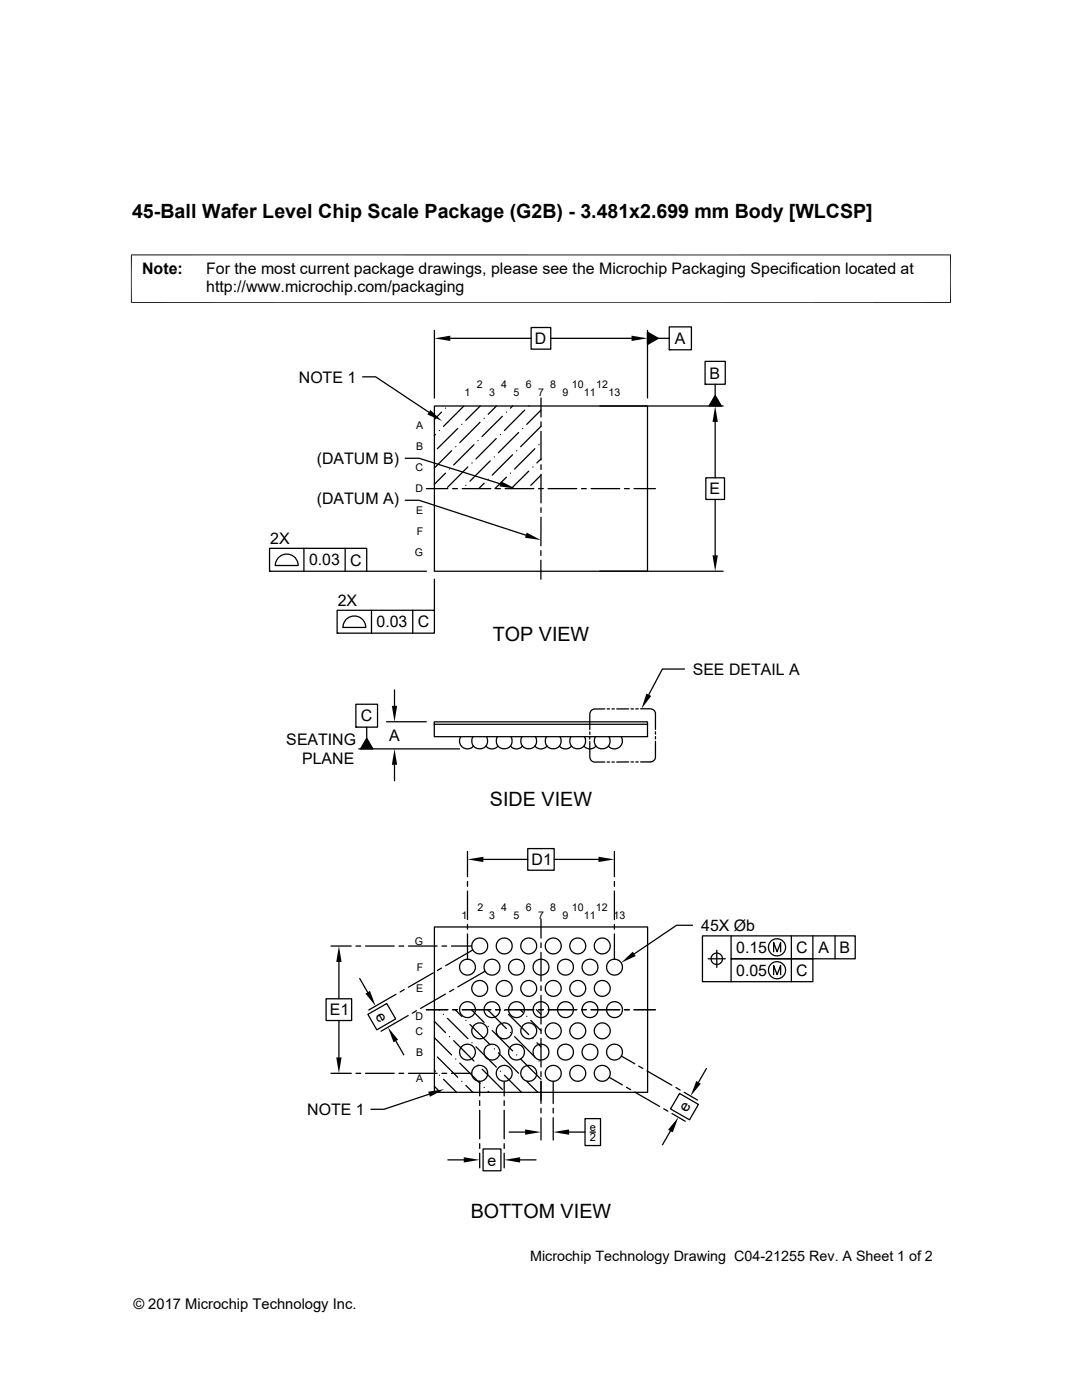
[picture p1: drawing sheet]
<svg xmlns="http://www.w3.org/2000/svg" width="216mm" height="279mm" viewBox="0 0 216 279" stroke-linecap="round" stroke-linejoin="round" font-family="sans-serif">
<g fill="none" stroke="#000" stroke-width=".25">
<path d="M72.3 75.2h2.7l10.6 7.1M86.7 65.9v13.5M89.9 67.5h16.1M106 65.4h3.9v4.3h-3.9zM107.9 79.4v3.8M109.9 67.5h16.1M129.2 65.9v13.5M129.2 66.3l2.1 1.2-2.1 1.2zM131.3 67.5h2.2M133.5 65.2h4.5v4.6h-4.5zM133.5 69.8h.1M140.7 72.1h4v4.6h-4z"/>
<path d="M140.7 76.7h.1M142.7 78.9l1.2 2.1h-2.4zM142.7 76.7v2.2M80.9 91.5h2.7l16.2 5.1M80.9 99.8h2.7l21.3 7M85.1 97.5h4.3M86.7 81h42.5v33h-42.5zM86.9 86.7l-.2 .2M87.7 85.9h.1M88.1 82.3l-1.4 1.4M88.9 94.4l-2.2 2.2M88.9 81.4h.1"/>
<path d="M89.7 93.6h.1M90.1 90l-3.4 3.4M90.3 97.5h1M90.9 89.2h.1M91.3 85.5l-4 4.1M92.1 84.7h.1M92.2 97.5h5.7M92.5 81l-4 4.1M92.9 96.9h.1M93.3 93.2l-4 4.1M94.2 92.4h.1M94.6 88.8l-4.1 4"/>
<path d="M95.4 87.9h.1M95.8 84.3l-4.1 4M95.8 81l-2.9 2.9M96.6 96.4l-1.1 1.1M96.6 83.5h.1M97.4 95.6h.1M97.8 92l-4 4M98.6 91.2h.1M98.9 97.5h.9M99 87.5l-4 4.1M99.1 81l-1.7 1.7M99.8 86.7h.1"/>
<path d="M100.2 83.1l-4 4M100.8 97.5h5.7M101 95.2l-2.2 2.3M101 82.3h.1M101.9 94.4h.1M102.3 90.8l-4.1 4M102.3 81l-.4 .4M103.1 90h.1M103.5 86.3l-4.1 4.1M104.3 85.5h.1M104.7 81.9l-4.1 4M105.5 94l-3.5 3.5"/>
<path d="M105.5 81h.1M106.3 93.2h.1M106.7 89.6l-4 4M107.5 97.5h.9M107.5 88.8h.1M107.9 94.8l-2 2.1M107.9 91.6l-.8 .8M107.9 85.1l-4 4.1M107.9 81.9l-2.8 2.8M107.9 84.2v.9M107.9 86.1v5.7M107.9 92.8v.9"/>
<path d="M107.9 94.7v5.7M109.4 97.5h5.7M116 97.5h1M117.9 97.5h5.8M119.7 81h24.6M124.6 97.5h1M126.5 97.5h4.3M140.8 95.4h3.8v4.3h-3.8zM142.7 84.2v11.2M142.7 99.7v11.1M53.8 109.4h19.4v4.6h-19.4zM53.8 114h.1"/>
<path d="M55.7 111.1a2.28 2.28 0 0 1 2.5-.3 2.28 2.28 0 0 1 1.3 2.1h-4.6l.4-1.2zM60.6 109.4v4.6M68.9 109.4v4.6M73.2 114h11.9M86.7 115.6v6.2M107.9 109.9v.9M107.9 111.8v3.8M107.9 101.3v1M107.9 103.2v5.7M119.7 114h24.6M67.3 121.8h19.4v4.6h-19.4zM67.3 126.4h.1"/>
<path d="M69.2 123.5a2.28 2.28 0 0 1 2.4-.4 2.28 2.28 0 0 1 1.4 2.1h-4.6l.4-1.2zM74.1 121.8v4.6M78.7 137.7v3.2M82.4 121.8v4.6M136.6 133.5h-4.4l-2.7 5.1M71 140.5h4.3v4.6h-4.3zM71 145.1h.1M71.6 149.5h20.1M73.2 145.1v2.2M73.2 147.3l1.2 2.2h-2.5zM77.1 144h8M78.7 152.6v3.2"/>
<path d="M86.7 144.1h42.5v.4h-42.5h42.5v2.5h-42.5zM91.9 147a1.59 1.59 0 0 0 .4 2.2 1.59 1.59 0 0 0 2.2-.3M94.4 147a1.58 1.58 0 0 0 1.3 2.4 1.58 1.58 0 0 0 1.3-2.4M96.9 148.9a1.57 1.57 0 0 0 2.5 0M99.3 147a1.58 1.58 0 0 0 1.3 2.4 1.58 1.58 0 0 0 1.3-2.4M101.8 148.9a1.57 1.57 0 0 0 2.5 0M104.2 147a1.58 1.58 0 0 0 1.3 2.4 1.58 1.58 0 0 0 1.3-2.4M106.7 148.9a1.57 1.57 0 0 0 2.5 0M109.1 147a1.58 1.58 0 0 0 1.3 2.4 1.58 1.58 0 0 0 1.3-2.4M111.6 148.9a1.57 1.57 0 0 0 2.4 0M113.9 147a1.58 1.58 0 0 0 1.4 2.4 1.58 1.58 0 0 0 1.3-2.4M116.5 148.9a1.57 1.57 0 0 0 2.4 0"/>
<path d="M117.7 148v3.1a1.03 1.03 0 0 0 1 1h2M117.7 146.1v.5M117.7 147v.5M118.8 147a1.58 1.58 0 0 0 1.4 2.4 1.58 1.58 0 0 0 1.3-2.4M120.7 141.5h-2a1 1 0 0 0-1 1v3.1M121.2 152.1h.4M121.2 141.5h.4M122.1 152.1h.5M122.1 141.5h.5M123.1 141.5h2.3M124 147a1.59 1.59 0 0 1-.5 2.2 1.59 1.59 0 0 1-2.1-.3M125.4 152.1h-2.3"/>
<path d="M125.9 152.1h.5M125.9 141.5h.5M126.9 152.1h.4M127.3 141.5h-.4M127.8 141.5h2a1.03 1.03 0 0 1 1 1v3.1M130.8 148v3a1 1 0 0 1-1 1.1h-2M130.8 146.1v.4M130.8 147v.5M93.3 169.9v5.1M93.3 175.9v1M93.3 177.8v5.7M96.5 171.5h8.8"/>
<path d="M105.3 169.4h5.3v4.3h-5.3zM110.6 171.5h8.8M122.6 169.9v5.1M122.6 175.9v1M122.6 177.8v5.7M65.1 199.3h5.1v4.4h-5.1zM66 188.8h4.1M67.6 192v7.3M71 188.8h1M71.8 195.3l1.6 2.7M72.9 188.8h5.8M79 198.4l-5.4 3.2"/>
<path d="M79.6 188.8h1M80.7 197.5l-.9 .5M81.5 188.8h5.7M86.4 194.2l-4.9 2.8M86.7 185h42.5v33h-42.5zM88.1 193.2l-.8 .5M88.2 188.8h.9M88.9 198.4l-5 2.9M90.1 188.8h4M90.5 197.4l-.8 .5M93.3 184.5v.9M93.3 186.4v5.1"/>
<path d="M94.3 189.6l-5.4 3.1M96.8 193.8l-5.4 3.2M107.9 183.4v3.8M107.9 188.2v.9M107.9 190.1v5.7M107.9 196.7v1M107.9 198.6v5.8M122.6 184.5v.9M122.6 186.4v5.1M138.2 184.7h-3.2l-8.4 5.7M141.3 191.3h3.4M143 189.6v3.5"/>
<path d="M145.9 186.8v4.5h16.3v4.6h-22v-9.1h30.4v4.5h-24.7v4.6M154.4 189.9v-1.8l.7 1.8 .7-1.8v1.8M154.4 194.5v-1.8l.7 1.8 .7-1.8v1.8M157.9 186.8v9.1M162.2 186.8v4.5M166.6 186.8v4.5M66 214.2h4.1M67.6 203.7v7.3M71 214.2h1M72.9 214.2h5.8M73.4 202.4l3.8-2.1 1.8 3-3.8 2.2zM79 207.8l1.6 2.7"/>
<path d="M79.6 214.2h1M81.4 202.7l-5.4 3.1M81.5 214.2h5.7M83.1 201.7l-.8 .5M85.1 201.5h4.3M85.6 218.4l-9 3h-2.6M86.7 213.6l.2 .2M86.7 216.8l1.2 1.2M86.7 207.1l3.4 3.4M86.7 203.8l2.2 2.3M87.3 210.9l4 4.1M87.6 201.5l.1 .1"/>
<path d="M87.7 214.6h.1M88.2 214.2h.9M88.5 215.4l2.6 2.6M88.5 202.4h.1M89.3 203.2l4.1 4.1M89.7 206.9h.1M90.1 214.2h4M90.3 201.5h1M90.5 207.7l4.1 4.1M90.8 201.5l1.3 1.3M90.9 211.3h.1M91.7 212.2l4.1 4"/>
<path d="M92.1 215.8h.1M92.2 201.5h5.7M93 216.6l1.3 1.4M93 203.6h.1M93.8 204.4l4 4.1M94 201.5l2.6 2.5M94.2 208.1h.1M95 208.9l4 4.1M95.4 212.6h.1M95.7 215.8v2.9M95.7 219.7v.9M96.2 213.4l4 4"/>
<path d="M96.6 217h.1M97.3 201.5l3.7 3.8M97.4 217.8l.2 .2M97.4 204.9h.1M98.2 205.7l4.1 4M98.6 209.3h.1M98.9 201.5h.9M99.4 210.1l4.1 4.1M99.8 213.8h.1M100.6 215.8v2.9M100.6 219.7v.9M100.6 214.6l3.5 3.4"/>
<path d="M100.6 201.6h.1M100.8 201.5h5.7M101.5 202.4l4 4.1M101.9 206.1h.1M102.7 206.9l4 4M103.1 210.5h.1M103.8 201.5l.5 .5M103.9 211.3l4 4.1M104.3 215h.1M105.1 215.8l2.2 2.2M105.1 202.8h.1M105.9 203.6l2 2.1"/>
<path d="M106.3 207.3h.1M107 201.5l.9 .9M107.1 208.1l.8 .8M107.5 201.5h.9M107.5 211.8h.1M107.9 205.3v1M107.9 207.2v5.7M107.9 213.9v.9M107.9 215.8v4.4M109.4 201.5h5.7M110.4 215.8v4.4M116 201.5h1"/>
<path d="M117.9 201.5h5.8M121.5 215l2.7 1.5M124 210.8l2.6 1.5M124.6 201.5h1M125 217l.8 .5M126.5 201.5h4.3M126.7 218l4.9 2.8M127.4 212.8l.9 .4M129.1 213.7l4.9 2.9M134.9 217l.8 .5M135.6 218.2l3.8 2.2-1.8 3.1-3.8-2.2zM136.5 218l2.7 1.5"/>
<path d="M141 213.2l-1.6 2.8M89.4 231.5h3.1M95.7 221.6v5.7M95.7 228.2v1M95.7 230.1v3M96.4 229.3h3.5v4.4h-3.5zM100.6 221.6v5.7M100.6 228.2v1M100.6 230.1v3M101.6 225.9h3.2M103.8 231.5h3.2M107.9 221.2v.9"/>
<path d="M107.9 223.1v4.4M110.4 221.2v.9M110.4 223.1v4.4M113.6 225.9h3.1M116.7 223.2h3.1v5.4h-3.1zM117.8 225.9h1M132.4 221.3l.9 .5M133.8 225.7l-1.6 2.8M134.1 222.2l2.6 1.6"/>
<circle cx="93.3" cy="193" r="1.59"/>
<circle cx="95.7" cy="188.8" r="1.59"/>
<circle cx="95.7" cy="197.3" r="1.59"/>
<circle cx="98.2" cy="193" r="1.59"/>
<circle cx="100.6" cy="188.8" r="1.59"/>
<circle cx="100.6" cy="197.3" r="1.58"/>
<circle cx="103.1" cy="193" r="1.59"/>
<circle cx="105.5" cy="188.8" r="1.59"/>
<circle cx="105.5" cy="197.3" r="1.58"/>
<circle cx="107.9" cy="193" r="1.59"/>
<circle cx="110.4" cy="188.8" r="1.59"/>
<circle cx="110.4" cy="197.3" r="1.59"/>
<circle cx="112.8" cy="193" r="1.59"/>
<circle cx="115.3" cy="188.8" r="1.59"/>
<circle cx="115.3" cy="197.3" r="1.59"/>
<circle cx="117.7" cy="193" r="1.59"/>
<circle cx="120.2" cy="188.8" r="1.59"/>
<circle cx="120.2" cy="197.3" r="1.59"/>
<circle cx="122.6" cy="193" r="1.59"/>
<circle cx="143" cy="191.3" r="1.14"/>
<circle cx="155" cy="189.1" r="1.72"/>
<circle cx="155" cy="193.6" r="1.72"/>
<circle cx="93.3" cy="201.5" r="1.59"/>
<circle cx="93.3" cy="210" r="1.59"/>
<circle cx="95.7" cy="214.2" r="1.59"/>
<circle cx="95.7" cy="205.7" r="1.59"/>
<circle cx="98.2" cy="201.5" r="1.59"/>
<circle cx="98.2" cy="210" r="1.59"/>
<circle cx="100.6" cy="214.2" r="1.59"/>
<circle cx="100.6" cy="205.7" r="1.59"/>
<circle cx="103.1" cy="201.5" r="1.59"/>
<circle cx="103.1" cy="210" r="1.59"/>
<circle cx="105.5" cy="214.2" r="1.59"/>
<circle cx="105.5" cy="205.7" r="1.59"/>
<circle cx="107.9" cy="201.5" r="1.59"/>
<circle cx="107.9" cy="210" r="1.59"/>
<circle cx="110.4" cy="214.2" r="1.59"/>
<circle cx="110.4" cy="205.7" r="1.59"/>
<circle cx="112.8" cy="201.5" r="1.59"/>
<circle cx="112.8" cy="210" r="1.59"/>
<circle cx="115.3" cy="214.2" r="1.59"/>
<circle cx="115.3" cy="205.7" r="1.59"/>
<circle cx="117.7" cy="201.5" r="1.59"/>
<circle cx="117.7" cy="210" r="1.59"/>
<circle cx="120.2" cy="214.2" r="1.59"/>
<circle cx="120.2" cy="205.7" r="1.59"/>
<circle cx="122.6" cy="201.5" r="1.59"/>
<circle cx="122.6" cy="210" r="1.59"/>
</g>
<path d="M26.1 50.9h163.7M26.2 50.8v9.7M189.7 50.8v9.7M26.1 60.4h163.7" fill="none" stroke="#000" stroke-width=".2"/>
<g fill="#000">
<path d="M86.7 67.5l3.2-.5v1.1zM126 67l3.2 .5-3.2 .6zM129.2 66.3l2.1 1.2-2.1 1.2zM85.9 81.8l2.3 2.2-2.9-1.3zM100 96.1l2.8 1.4-3.1-.4zM142.7 81l.5 3.2h-1zM142.7 78.9l1.2 2.1h-2.4zM105.1 106.3l2.8 1.5-3.1-.5zM142.2 110.8h1l-.5 3.2zM129 138.4l.9 .5-1.9 2.6zM73.2 147.3l1.2 2.2h-2.5zM78.7 149.5l.5 3.1h-1z"/>
<path d="M78.2 140.9h1l-.5 3.1zM93.3 171.5l3.2-.5v1zM119.4 171l3.2 .5-3.2 .5zM67.6 188.8l.6 3.2h-1.1zM72.9 198.3l.9-.5 1.2 3zM123.9 192.2l2.4-2.3 .6 .9zM67.1 211h1.1l-.6 3.2zM77.4 205l2 2.5-.9 .5zM85.4 217.9l3.2-.5-2.8 1.5zM138.9 215.7l.9 .6-2 2.4zM92.5 230.9l3.2 .6-3.2 .5zM100.6 231.5l3.2-.6v1.1z"/>
<path d="M104.8 225.4l3.1 .5-3.1 .6zM110.4 225.9l3.2-.5v1.1zM135.4 223l-1.2 3-.9-.5z"/>
</g>
<g font-size="3.9">
<text x="26.4" y="43.5">45-Ball Wafer Level Chip Scale Package (G2B) - 3.481x2.699 mm Body [WLCSP]</text>
<text x="98.3" y="128">TOP VIEW</text>
<text x="97.8" y="160.9">SIDE VIEW</text>
<text x="93.9" y="243.1">BOTTOM VIEW</text>
</g>
<g font-size="3.2">
<text x="28.4" y="54.6">Note:</text>
<text x="41.1" y="54.6">For the most current package drawings, please see the Microchip Packaging Specification located at</text>
<text x="41.1" y="58.3">http://www.microchip.com/packaging</text>
<text x="106.7" y="68.7">D</text>
<text x="134.7" y="68.7">A</text>
<text x="59.6" y="76.4">NOTE 1</text>
<text x="141.6" y="75.5">B</text>
<text x="63.2" y="92.6">(DATUM B)</text>
<text x="63.2" y="100.6">(DATUM A)</text>
<text x="141.6" y="98.7">E</text>
<text x="53.9" y="108.6">2X</text>
<text x="61.7" y="112.8">0.03</text>
<text x="69.8" y="112.9">C</text>
<text x="67.4" y="121">2X</text>
<text x="75.1" y="125.2">0.03</text>
<text x="83.4" y="125.2">C</text>
<text x="138.2" y="134.6">SEE DETAIL A</text>
<text x="72" y="144">C</text>
<text x="57.1" y="148.8">SEATING</text>
<text x="77.7" y="147.9">A</text>
<text x="60.3" y="152.4">PLANE</text>
<text x="106.1" y="172.7">D1</text>
<text x="139.9" y="185.8">45X Øb</text>
<text x="146.9" y="190.2">0.15</text>
<text x="158.9" y="190.2">C</text>
<text x="163.3" y="190.2">A</text>
<text x="167.5" y="190.2">B</text>
<text x="146.9" y="194.8">0.05</text>
<text x="158.9" y="194.8">C</text>
<text x="65.8" y="202.6">E1</text>
<text x="74.8" y="202.7" transform="rotate(60 74.8 202.7)">e</text>
<text x="61.3" y="222.5">NOTE 1</text>
<text x="137.1" y="222.2" transform="rotate(-60 137.1 222.2)">e</text>
<text x="97.3" y="232.6">e</text>
</g>
<g font-size="2.9">
<text x="105.8" y="251.7">Microchip Technology Drawing C04-21255 Rev. A Sheet 1 of 2</text>
<text x="26.6" y="261.3">© 2017 Microchip Technology Inc.</text>
</g>
<g font-size="2.2">
<text x="117.7" y="225.7">e</text>
<text x="117.7" y="227.8">2</text>
</g>
<g font-size="2.1">
<text x="95.1" y="77.4">2</text>
<text x="100" y="77.4">4</text>
<text x="104.9" y="77.4">6</text>
<text x="109.8" y="77.4">8</text>
<text x="114.1" y="77.4">10</text>
<text x="119" y="77.4">12</text>
<text x="92.7" y="79">1</text>
<text x="97.6" y="79">3</text>
<text x="102.5" y="79">5</text>
<text x="107.4" y="79">7</text>
<text x="112.2" y="79">9</text>
<text x="116.5" y="79">11</text>
<text x="121.4" y="79">13</text>
<text x="83" y="85.6">A</text>
<text x="83" y="89.8">B</text>
<text x="82.9" y="94">C</text>
<text x="82.9" y="98.3">D</text>
<text x="83" y="102.5">E</text>
<text x="83.1" y="106.7">F</text>
<text x="82.8" y="111">G</text>
<text x="92.1" y="183.4">1</text>
<text x="95.2" y="181.8">2</text>
<text x="97.6" y="183.4">3</text>
<text x="100" y="181.8">4</text>
<text x="102.5" y="183.4">5</text>
<text x="104.9" y="181.8">6</text>
<text x="107.4" y="183.4">7</text>
<text x="109.8" y="181.8">8</text>
<text x="112.2" y="183.4">9</text>
<text x="114.1" y="181.8">10</text>
<text x="116.5" y="183.4">11</text>
<text x="118.9" y="181.8">12</text>
<text x="122.4" y="183.4">13</text>
<text x="82.8" y="188.6">G</text>
<text x="83.1" y="193.8">F</text>
<text x="82.9" y="203.6">D</text>
<text x="83" y="198">E</text>
<text x="82.9" y="206.5">C</text>
<text x="83" y="216">A</text>
<text x="83" y="210.7">B</text>
</g>
</svg>
